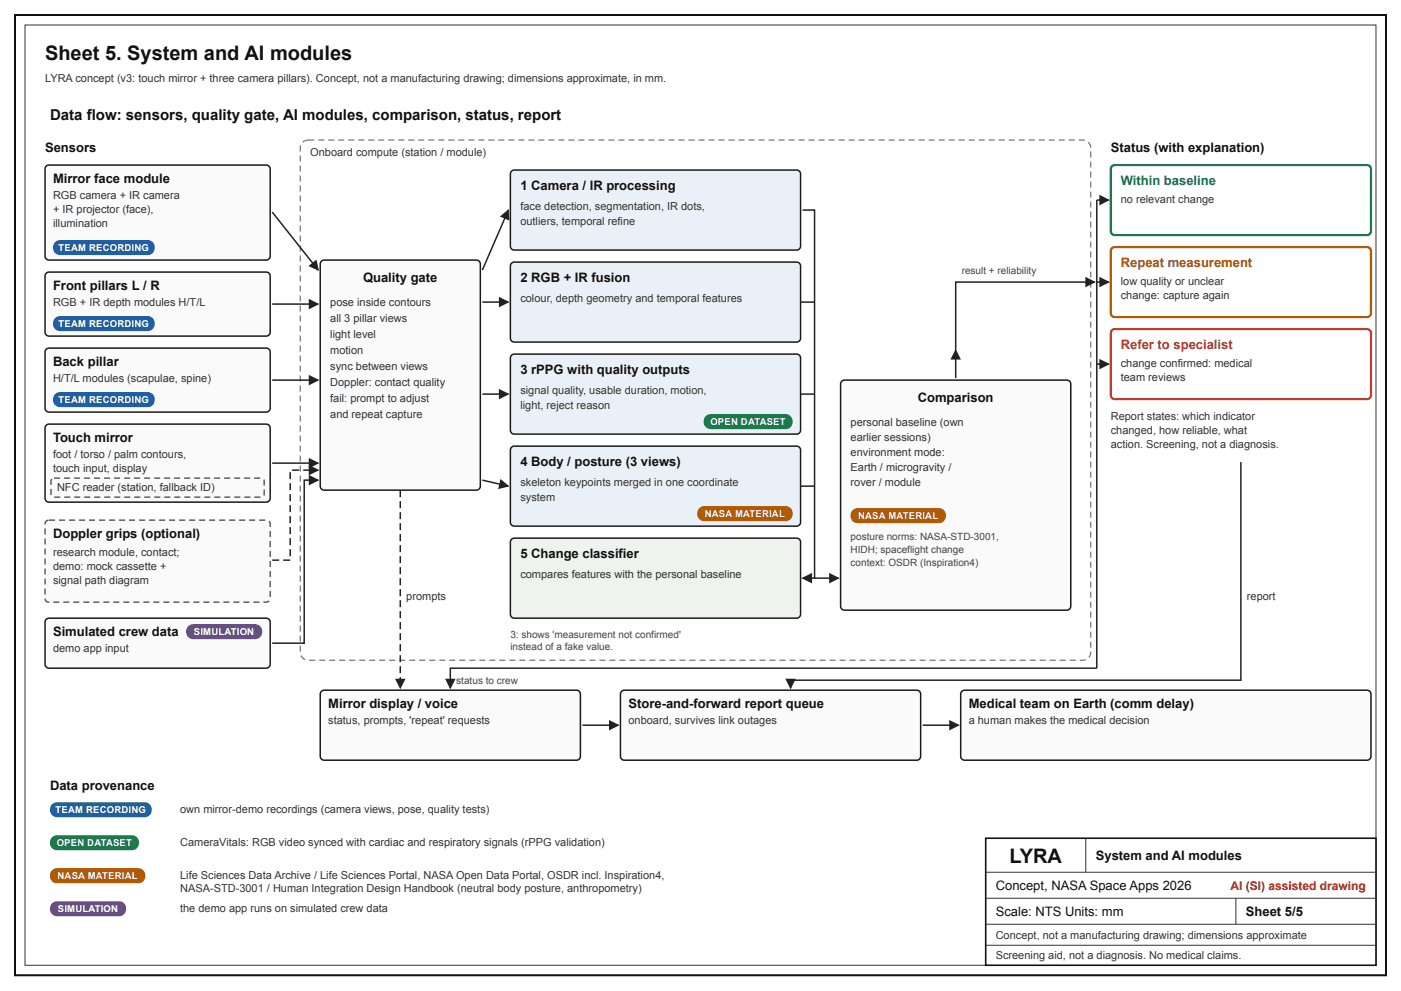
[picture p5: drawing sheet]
<svg xmlns="http://www.w3.org/2000/svg" width="370mm" height="262mm" viewBox="0 0 370 262" stroke-linecap="round" stroke-linejoin="round" font-family="sans-serif">
<path d="M4 4h362.4v254h-362.4z" fill="none" stroke="#111" stroke-width=".53"/>
<path d="M6.6 6.6h357.2v248.7h-357.2z" fill="none" stroke="#333" stroke-width=".26"/>
<path d="M260.6 221.7h103.2v33.6h-103.2z" fill="#fff"/>
<path d="M260.6 221.7h103.2v33.6h-103.2z" fill="none" stroke="#111" stroke-width=".42"/>
<path d="M260.6 230.7h103.2M260.6 237.6h103.2M287.1 221.7v9M326.8 237.6v6.9M260.6 244.5h103.2M260.6 250h103.2" fill="none" stroke="#333" stroke-width=".26"/>
<path d="M84.1 36.9h1.6v.3h-1.6zM86.8 36.9h1.6v.3h-1.6zM89.4 36.9h1.6v.3h-1.6zM92.1 36.9h1.6v.3h-1.6zM94.7 36.9h1.6v.3h-1.6zM97.4 36.9h1.6v.3h-1.6zM100 36.9h1.6v.3h-1.6zM102.7 36.9h1.5v.3h-1.5zM105.3 36.9h1.6v.3h-1.6zM107.9 36.9h1.6v.3h-1.6zM110.6 36.9h1.6v.3h-1.6zM113.2 36.9h1.6v.3h-1.6zM115.9 36.9h1.6v.3h-1.6zM118.5 36.9h1.6v.3h-1.6zM121.2 36.9h1.6v.3h-1.6zM123.8 36.9h1.6v.3h-1.6zM126.5 36.9h1.6v.3h-1.6zM129.1 36.9h1.6v.3h-1.6zM131.8 36.9h1.5v.3h-1.5zM134.4 36.9h1.6v.3h-1.6zM137.1 36.9h1.5v.3h-1.5zM139.7 36.9h1.6v.3h-1.6zM142.3 36.9h1.6v.3h-1.6zM145 36.9h1.6v.3h-1.6zM147.6 36.9h1.6v.3h-1.6zM150.3 36.9h1.6v.3h-1.6zM152.9 36.9h1.6v.3h-1.6zM155.6 36.9h1.6v.3h-1.6zM158.2 36.9h1.6v.3h-1.6zM160.9 36.9h1.6v.3h-1.6zM163.5 36.9h1.6v.3h-1.6zM166.2 36.9h1.5v.3h-1.5zM168.8 36.9h1.6v.3h-1.6zM171.4 36.9h1.6v.3h-1.6zM174.1 36.9h1.6v.3h-1.6zM176.7 36.9h1.6v.3h-1.6zM179.4 36.9h1.6v.3h-1.6zM182 36.9h1.6v.3h-1.6zM184.7 36.9h1.6v.3h-1.6zM187.3 36.9h1.6v.3h-1.6zM190 36.9h1.6v.3h-1.6zM192.6 36.9h1.6v.3h-1.6zM195.3 36.9h1.5v.3h-1.5zM197.9 36.9h1.6v.3h-1.6zM200.6 36.9h1.5v.3h-1.5zM203.2 36.9h1.6v.3h-1.6zM205.8 36.9h1.6v.3h-1.6zM208.5 36.9h1.6v.3h-1.6zM211.1 36.9h1.6v.3h-1.6zM213.8 36.9h1.6v.3h-1.6zM216.4 36.9h1.6v.3h-1.6zM219.1 36.9h1.6v.3h-1.6zM221.7 36.9h1.6v.3h-1.6zM224.4 36.9h1.6v.3h-1.6zM227 36.9h1.6v.3h-1.6zM229.7 36.9h1.5v.3h-1.5zM232.3 36.9h1.6v.3h-1.6zM234.9 36.9h1.6v.3h-1.6zM237.6 36.9h1.6v.3h-1.6zM240.2 36.9h1.6v.3h-1.6zM242.9 36.9h1.6v.3h-1.6zM245.5 36.9h1.6v.3h-1.6zM248.2 36.9h1.6v.3h-1.6zM250.8 36.9h1.6v.3h-1.6zM253.5 36.9h1.6v.3h-1.6zM256.1 36.9h1.6v.3h-1.6zM258.8 36.9h1.5v.3h-1.5zM261.4 36.9h1.6v.3h-1.6zM264.1 36.9h1.5v.3h-1.5zM266.7 36.9h1.6v.3h-1.6zM269.3 36.9h1.6v.3h-1.6zM272 36.9h1.6v.3h-1.6zM274.6 36.9h1.6v.3h-1.6zM277.3 36.9h1.6v.3h-1.6zM279.9 36.9h1.6v.3h-1.6zM282.6 36.9h1.6v.3h-1.6zM285.2 36.9l1.6 .1v.2h-1.6zM287.8 37.5l.5 .7 .2 .8h-.2l-.2-.7-.5-.6zM288.3 40.1h.2v1.6h-.2zM288.3 42.7h.2v1.6h-.2zM288.3 45.4h.2v1.6h-.2zM288.3 48h.2v1.6h-.2zM288.3 50.7h.2v1.6h-.2zM288.3 53.3h.2v1.6h-.2zM288.3 56h.2v1.6h-.2zM288.3 58.6h.2v1.6h-.2zM288.3 61.3h.2v1.5h-.2zM288.3 63.9h.2v1.6h-.2zM288.3 66.5h.2v1.6h-.2zM288.3 69.2h.2v1.6h-.2zM288.3 71.8h.2v1.6h-.2zM288.3 74.5h.2v1.6h-.2zM288.3 77.1h.2v1.6h-.2zM288.3 79.8h.2v1.6h-.2zM288.3 82.4h.2v1.6h-.2zM288.3 85.1h.2v1.6h-.2zM288.3 87.7h.2v1.6h-.2zM288.3 90.4h.2v1.5h-.2zM288.3 93h.2v1.6h-.2zM288.3 95.7h.2v1.5h-.2zM288.3 98.3h.2v1.6h-.2zM288.3 100.9h.2v1.6h-.2zM288.3 103.6h.2v1.6h-.2zM288.3 106.2h.2v1.6h-.2zM288.3 108.9h.2v1.6h-.2zM288.3 111.5h.2v1.6h-.2zM288.3 114.2h.2v1.6h-.2zM288.3 116.8h.2v1.6h-.2zM288.3 119.5h.2v1.6h-.2zM288.3 122.1h.2v1.6h-.2zM288.3 124.8h.2v1.5h-.2zM288.3 127.4h.2v1.6h-.2zM288.3 130h.2v1.6h-.2zM288.3 132.7h.2v1.6h-.2zM288.3 135.3h.2v1.6h-.2zM288.3 138h.2v1.6h-.2zM288.3 140.6h.2v1.6h-.2zM288.3 143.3h.2v1.6h-.2zM288.3 145.9h.2v1.6h-.2zM288.3 148.6h.2v1.6h-.2zM288.3 151.2h.2v1.6h-.2zM288.3 153.9h.2v1.5h-.2zM288.3 156.5h.2v1.6h-.2zM288.3 159.2h.2v1.5h-.2zM288.3 161.8h.2v1.6h-.2zM288.3 164.4h.2v1.6h-.2zM288.3 167.1h.2v1.6h-.2zM288.3 169.7h.2v1.6h-.2zM288.3 172.4h.2v.5l-.5 1-.2-.1 .3-.6zM285.5 174.5l1.5-.1 .1 .2-1.6 .2zM282.8 174.5h1.6v.3h-1.6zM280.2 174.5h1.6v.3h-1.6zM277.5 174.5h1.6v.3h-1.6zM274.9 174.5h1.6v.3h-1.6zM272.2 174.5h1.6v.3h-1.6zM269.6 174.5h1.6v.3h-1.6zM267 174.5h1.5v.3h-1.5zM264.3 174.5h1.6v.3h-1.6zM261.7 174.5h1.6v.3h-1.6zM259 174.5h1.6v.3h-1.6zM256.4 174.5h1.6v.3h-1.6zM253.7 174.5h1.6v.3h-1.6zM251.1 174.5h1.6v.3h-1.6zM248.4 174.5h1.6v.3h-1.6zM245.8 174.5h1.6v.3h-1.6zM243.1 174.5h1.6v.3h-1.6zM240.5 174.5h1.6v.3h-1.6zM237.9 174.5h1.5v.3h-1.5zM235.2 174.5h1.6v.3h-1.6zM232.6 174.5h1.5v.3h-1.5zM229.9 174.5h1.6v.3h-1.6zM227.3 174.5h1.6v.3h-1.6zM224.6 174.5h1.6v.3h-1.6zM222 174.5h1.6v.3h-1.6zM219.3 174.5h1.6v.3h-1.6zM216.7 174.5h1.6v.3h-1.6zM214 174.5h1.6v.3h-1.6zM211.4 174.5h1.6v.3h-1.6zM208.7 174.5h1.6v.3h-1.6zM206.1 174.5h1.6v.3h-1.6zM203.5 174.5h1.5v.3h-1.5zM200.8 174.5h1.6v.3h-1.6zM198.2 174.5h1.6v.3h-1.6zM195.5 174.5h1.6v.3h-1.6zM192.9 174.5h1.6v.3h-1.6zM190.2 174.5h1.6v.3h-1.6zM187.6 174.5h1.6v.3h-1.6zM184.9 174.5h1.6v.3h-1.6zM182.3 174.5h1.6v.3h-1.6zM179.6 174.5h1.6v.3h-1.6zM177 174.5h1.6v.3h-1.6zM174.4 174.5h1.5v.3h-1.5zM171.7 174.5h1.6v.3h-1.6zM169.1 174.5h1.5v.3h-1.5zM166.4 174.5h1.6v.3h-1.6zM163.8 174.5h1.6v.3h-1.6zM161.1 174.5h1.6v.3h-1.6zM158.5 174.5h1.6v.3h-1.6zM155.8 174.5h1.6v.3h-1.6zM153.2 174.5h1.6v.3h-1.6zM150.5 174.5h1.6v.3h-1.6zM147.9 174.5h1.6v.3h-1.6zM145.2 174.5h1.6v.3h-1.6zM142.6 174.5h1.6v.3h-1.6zM140 174.5h1.5v.3h-1.5zM137.3 174.5h1.6v.3h-1.6zM134.7 174.5h1.6v.3h-1.6zM132 174.5h1.6v.3h-1.6zM129.4 174.5h1.6v.3h-1.6zM126.7 174.5h1.6v.3h-1.6zM124.1 174.5h1.6v.3h-1.6zM121.4 174.5h1.6v.3h-1.6zM118.8 174.5h1.6v.3h-1.6zM116.1 174.5h1.6v.3h-1.6zM113.5 174.5h1.6v.3h-1.6zM110.9 174.5h1.5v.3h-1.5zM108.2 174.5h1.6v.3h-1.6zM105.6 174.5h1.5v.3h-1.5zM102.9 174.5h1.6v.3h-1.6zM100.3 174.5h1.6v.3h-1.6zM97.6 174.5h1.6v.3h-1.6zM95 174.5h1.6v.3h-1.6zM92.3 174.5h1.6v.3h-1.6zM89.7 174.5h1.6v.3h-1.6zM87 174.5h1.6v.3h-1.6zM84.4 174.5h1.6v.3h-1.6zM81.7 174.5h1.6v.3h-1.6zM79.5 173.5l.2-.2 .4 .7 .7 .4-.1 .2-.8-.5zM79.2 170.8h.3v1.6h-.3zM79.2 168.1h.3v1.6h-.3zM79.2 165.5h.3v1.6h-.3zM79.2 162.8h.3v1.6h-.3zM79.2 160.2h.3v1.6h-.3zM79.2 157.5h.3v1.6h-.3zM79.2 154.9h.3v1.6h-.3zM79.2 152.3h.3v1.5h-.3zM79.2 149.6h.3v1.6h-.3zM79.2 147h.3v1.6h-.3zM79.2 144.3h.3v1.6h-.3zM79.2 141.7h.3v1.6h-.3zM79.2 139h.3v1.6h-.3zM79.2 136.4h.3v1.6h-.3zM79.2 133.7h.3v1.6h-.3zM79.2 131.1h.3v1.6h-.3zM79.2 128.4h.3v1.6h-.3zM79.2 125.8h.3v1.6h-.3zM79.2 123.2h.3v1.5h-.3zM79.2 120.5h.3v1.6h-.3zM79.2 117.9h.3v1.5h-.3zM79.2 115.2h.3v1.6h-.3zM79.2 112.6h.3v1.6h-.3zM79.2 109.9h.3v1.6h-.3zM79.2 107.3h.3v1.6h-.3zM79.2 104.6h.3v1.6h-.3zM79.2 102h.3v1.6h-.3zM79.2 99.3h.3v1.6h-.3zM79.2 96.7h.3v1.6h-.3zM79.2 94h.3v1.6h-.3zM79.2 91.4h.3v1.6h-.3zM79.2 88.8h.3v1.5h-.3zM79.2 86.1h.3v1.6h-.3zM79.2 83.5h.3v1.6h-.3zM79.2 80.8h.3v1.6h-.3zM79.2 78.2h.3v1.6h-.3zM79.2 75.5h.3v1.6h-.3zM79.2 72.9h.3v1.6h-.3zM79.2 70.2h.3v1.6h-.3zM79.2 67.6h.3v1.6h-.3zM79.2 64.9h.3v1.6h-.3zM79.2 62.3h.3v1.6h-.3zM79.2 59.7h.3v1.5h-.3zM79.2 57h.3v1.6h-.3zM79.2 54.4h.3v1.5h-.3zM79.2 51.7h.3v1.6h-.3zM79.2 49.1h.3v1.6h-.3zM79.2 46.4h.3v1.6h-.3zM79.2 43.8h.3v1.6h-.3zM79.2 41.1h.3v1.6h-.3zM79.4 38.5h.2l-.1 1.6h-.3zM80 37.5l.3-.3a4 4 0 0 1 2.8-.3v.3a3.8 3.8 0 0 0-2.7 .3l-.3 .2z" fill="#555"/>
<path d="M12.2 44l.8-.3h57.4a1.06 1.06 0 0 1 1 1v23a1.06 1.06 0 0 1-1 1.1h-57.4a1.06 1.06 0 0 1-1.1-1.1v-23z" fill="#fafafa"/>
<path d="M12.2 44l.8-.3h57.4a1.06 1.06 0 0 1 1 1v23a1.06 1.06 0 0 1-1 1.1h-57.4a1.06 1.06 0 0 1-1.1-1.1v-23z" fill="none" stroke="#1a1a1a" stroke-width=".4"/>
<path d="M14.6 64l.6-.4 .7-.1h23.2a1.99 1.99 0 0 1 1.8 2 1.99 1.99 0 0 1-1.8 2h-23.2a2 2 0 0 1-1.8-1.3 2 2 0 0 1 .5-2.2z" fill="#1f5fa8"/>
<path d="M12.2 72.3l.8-.3h57.4a1.06 1.06 0 0 1 1 1v14.8a1.06 1.06 0 0 1-1 1.1h-57.4a1.06 1.06 0 0 1-1.1-1.1v-14.8z" fill="#fafafa"/>
<path d="M12.2 72.3l.8-.3h57.4a1.06 1.06 0 0 1 1 1v14.8a1.06 1.06 0 0 1-1 1.1h-57.4a1.06 1.06 0 0 1-1.1-1.1v-14.8z" fill="none" stroke="#1a1a1a" stroke-width=".4"/>
<path d="M14.6 84.2l.6-.5 .7-.1h23.2a1.99 1.99 0 0 1 1.8 2 1.99 1.99 0 0 1-1.8 2h-23.2a2 2 0 0 1-1.8-1.3 2 2 0 0 1 .5-2.1z" fill="#1f5fa8"/>
<path d="M12.2 92.4l.8-.3h57.4a1.06 1.06 0 0 1 1 1v14.8a1.06 1.06 0 0 1-1 1.1h-57.4a1.06 1.06 0 0 1-1.1-1.1v-14.8z" fill="#fafafa"/>
<path d="M12.2 92.4l.8-.3h57.4a1.06 1.06 0 0 1 1 1v14.8a1.06 1.06 0 0 1-1 1.1h-57.4a1.06 1.06 0 0 1-1.1-1.1v-14.8z" fill="none" stroke="#1a1a1a" stroke-width=".4"/>
<path d="M14.6 104.3l.6-.4 .7-.2h23.2a1.99 1.99 0 0 1 1.8 2 1.99 1.99 0 0 1-1.8 2h-23.2a2 2 0 0 1-1.8-1.3 2 2 0 0 1 .5-2.1z" fill="#1f5fa8"/>
<path d="M12.2 112.5l.8-.3h57.4a1.06 1.06 0 0 1 1 1v18.6a1.06 1.06 0 0 1-1 1h-57.4a1.06 1.06 0 0 1-1.1-1v-18.6z" fill="#fafafa"/>
<path d="M12.2 112.5l.8-.3h57.4a1.06 1.06 0 0 1 1 1v18.6a1.06 1.06 0 0 1-1 1h-57.4a1.06 1.06 0 0 1-1.1-1v-18.6z" fill="none" stroke="#1a1a1a" stroke-width=".4"/>
<path d="M13.7 126.7l.6-.2h54.8a.79 .79 0 0 1 .7 .8v3.4a.79 .79 0 0 1-.7 .8h-54.8a.79 .79 0 0 1-.8-.8v-3.4z" fill="#fafafa"/>
<path d="M16.9 126.3h1.6v.4h-1.6zM19.6 126.3h1.6v.4h-1.6zM22.2 126.3h1.6v.4h-1.6zM24.9 126.3h1.6v.4h-1.6zM27.5 126.3h1.6v.4h-1.6zM30.2 126.3h1.5v.4h-1.5zM32.8 126.3h1.6v.4h-1.6zM35.5 126.3h1.5v.4h-1.5zM38.1 126.3h1.6v.4h-1.6zM40.7 126.3h1.6v.4h-1.6zM43.4 126.3h1.6v.4h-1.6zM46 126.3h1.6v.4h-1.6zM48.7 126.3h1.6v.4h-1.6zM51.3 126.3h1.6v.4h-1.6zM54 126.3h1.6v.4h-1.6zM56.6 126.3h1.6v.4h-1.6zM59.3 126.3h1.6v.4h-1.6zM61.9 126.3h1.6v.4h-1.6zM64.6 126.3h1.5v.4h-1.5zM67.2 126.3h1.6v.4h-1.6zM69.6 127l.3-.2 .1 .1v1.5h-.3zM69.7 129.5h.3l-.1 1.6-.3-.1zM67.3 131.3h1.5v.4h-1.5zM64.6 131.3h1.6v.4h-1.6zM62 131.3h1.5v.4h-1.5zM59.3 131.3h1.6v.4h-1.6zM56.7 131.3h1.6v.4h-1.6zM54 131.3h1.6v.4h-1.6zM51.4 131.3h1.6v.4h-1.6zM48.7 131.3h1.6v.4h-1.6zM46.1 131.3h1.6v.4h-1.6zM43.4 131.3h1.6v.4h-1.6zM40.8 131.3h1.6v.4h-1.6zM38.1 131.3h1.6v.4h-1.6zM35.5 131.3h1.6v.4h-1.6zM32.9 131.3h1.5v.4h-1.5zM30.2 131.3h1.6v.4h-1.6zM27.6 131.3h1.6v.4h-1.6zM24.9 131.3h1.6v.4h-1.6zM22.3 131.3h1.6v.4h-1.6zM19.6 131.3h1.6v.4h-1.6zM17 131.3h1.6v.4h-1.6zM14.3 131.3h1.6v.4h-1.6zM13.3 129.3h.4v1.6h-.4zM13.6 126.6l.2 .2-.1 1.5h-.4a1.81 1.81 0 0 1 .3-1.7zM14.3 126.3h1.6v.4h-1.6z" fill="#555"/>
<path d="M12.2 137.9l.8-.3h57.4a1.06 1.06 0 0 1 1 1v19.6a1.06 1.06 0 0 1-1 1.1h-57.4a1.06 1.06 0 0 1-1.1-1.1v-19.6z" fill="#fafafa"/>
<path d="M15.6 137.4h1.6v.4h-1.6zM18.3 137.4h1.5v.4h-1.5zM20.9 137.4h1.6v.4h-1.6zM23.5 137.4h1.6v.4h-1.6zM26.2 137.4h1.6v.4h-1.6zM28.8 137.4h1.6v.4h-1.6zM31.5 137.4h1.6v.4h-1.6zM34.1 137.4h1.6v.4h-1.6zM36.8 137.4h1.6v.4h-1.6zM39.4 137.4h1.6v.4h-1.6zM42.1 137.4h1.6v.4h-1.6zM44.7 137.4h1.6v.4h-1.6zM47.4 137.4h1.5v.4h-1.5zM50 137.4h1.6v.4h-1.6zM52.7 137.4h1.5v.4h-1.5zM55.3 137.4h1.6v.4h-1.6zM57.9 137.4h1.6v.4h-1.6zM60.6 137.4h1.6v.4h-1.6zM63.2 137.4h1.6v.4h-1.6zM65.9 137.4h1.6v.4h-1.6zM68.5 137.4h1.6v.4h-1.6zM71.2 137.7l.4 .7v1h-.3l-.1-1-.2-.4zM71.3 140.5h.3v1.5h-.3zM71.3 143.1h.3v1.6h-.3zM71.3 145.8h.3v1.5h-.3zM71.3 148.4h.3v1.6h-.3zM71.3 151h.3v1.6h-.3zM71.3 153.7h.3v1.6h-.3zM71.3 156.3h.3v1.6h-.3zM69.7 159.1h.9l.4-.3 .3 .3-.9 .4h-.7zM67 159.1h1.6v.4h-1.6zM64.4 159.1h1.5v.4h-1.5zM61.7 159.1h1.6v.4h-1.6zM59.1 159.1h1.6v.4h-1.6zM56.4 159.1h1.6v.4h-1.6zM53.8 159.1h1.6v.4h-1.6zM51.1 159.1h1.6v.4h-1.6zM48.5 159.1h1.6v.4h-1.6zM45.8 159.1h1.6v.4h-1.6zM43.2 159.1h1.6v.4h-1.6zM40.5 159.1h1.6v.4h-1.6zM37.9 159.1h1.6v.4h-1.6zM35.3 159.1h1.5v.4h-1.5zM32.6 159.1h1.6v.4h-1.6zM30 159.1h1.6v.4h-1.6zM27.3 159.1h1.6v.4h-1.6zM24.7 159.1h1.6v.4h-1.6zM22 159.1h1.6v.4h-1.6zM19.4 159.1h1.6v.4h-1.6zM16.7 159.1h1.6v.4h-1.6zM14.1 159.1h1.6v.4h-1.6zM11.7 158.3h.4a.79 .79 0 0 0 .9 .8v.4a1.11 1.11 0 0 1-1.3-1.2zM11.7 155.7h.4v1.6h-.4zM11.7 153h.4v1.6h-.4zM11.7 150.4h.4v1.6h-.4zM11.7 147.7h.4v1.6h-.4zM11.7 145.1h.4v1.6h-.4zM11.7 142.4h.4v1.6h-.4zM11.7 139.8h.4v1.6h-.4zM12.1 137.7l.7-.3 .1 .4a.8 .8 0 0 0-.8 .9l-.4-.1zM13 137.4h1.6v.4h-1.6z" fill="#555"/>
<path d="M12.2 163.8l.8-.3h57.4a1.06 1.06 0 0 1 1 1.1v11.1a1.06 1.06 0 0 1-1 1h-57.4a1.06 1.06 0 0 1-1.1-1v-11.1z" fill="#fafafa"/>
<path d="M12.2 163.8l.8-.3h57.4a1.06 1.06 0 0 1 1 1.1v11.1a1.06 1.06 0 0 1-1 1h-57.4a1.06 1.06 0 0 1-1.1-1v-11.1z" fill="none" stroke="#1a1a1a" stroke-width=".4"/>
<path d="M49.8 165.6l.6-.4 .7-.1h16.4a1.99 1.99 0 0 1 1.8 2 1.99 1.99 0 0 1-1.8 2h-16.4a2 2 0 0 1-1.8-1.3 2 2 0 0 1 .5-2.2z" fill="#6a3d9a"/>
<path d="M85 69.1l.7-.3h40.2a1.06 1.06 0 0 1 1.1 1v58.8a1.06 1.06 0 0 1-1.1 1h-40.2a1.06 1.06 0 0 1-1-1v-58.8z" fill="#fafafa"/>
<path d="M85 69.1l.7-.3h40.2a1.06 1.06 0 0 1 1.1 1v58.8a1.06 1.06 0 0 1-1.1 1h-40.2a1.06 1.06 0 0 1-1-1v-58.8z" fill="none" stroke="#1a1a1a" stroke-width=".4"/>
<path d="M72 56.1l12.1 15.3" fill="none" stroke="#222" stroke-width=".4"/>
<path d="M81.5 70.3l2.2-1.7 .6 3.1z" fill="#222"/>
<path d="M72 80.4h12.1" fill="none" stroke="#222" stroke-width=".4"/>
<path d="M81.6 79l2.8 1.4-2.8 1.4z" fill="#222"/>
<path d="M72 100.5h12.1" fill="none" stroke="#222" stroke-width=".4"/>
<path d="M81.6 99.2l2.8 1.3-2.8 1.4z" fill="#222"/>
<path d="M72 122.5h12.1" fill="none" stroke="#222" stroke-width=".4"/>
<g fill="#222">
<path d="M81.6 121.1l2.8 1.4-2.8 1.4z"/>
<path d="M81.6 123l2.8 1.4-2.8 1.3z"/>
<path d="M72 148h1.8v.4h-1.8zM74.9 148h1.8v.4h-1.8zM76.5 145.3h.4v1.8h-.4zM76.5 142.3h.4v1.9h-.4zM76.5 139.4h.4v1.9h-.4zM76.5 136.5h.4v1.9h-.4zM76.5 133.6h.4v1.9h-.4zM76.5 130.7h.4v1.9h-.4zM76.5 127.8h.4v1.8h-.4zM76.5 124.9h.4v1.8h-.4zM77.3 124.2h1.8v.4h-1.8zM80.2 124.2h1.8v.4h-1.8zM83.1 124.2h1v.4h-1z"/>
</g>
<path d="M84.1 127h-3.7v43.1h-8.4" fill="none" stroke="#222" stroke-width=".4"/>
<path d="M81.6 125.6l2.8 1.4-2.8 1.4z" fill="#222"/>
<path d="M135.2 45.3l.8-.3h74.6a1.06 1.06 0 0 1 1.1 1v19.1a1.06 1.06 0 0 1-1.1 1h-74.6a1.06 1.06 0 0 1-1.1-1v-19.1z" fill="#eaf0f8"/>
<path d="M135.2 45.3l.8-.3h74.6a1.06 1.06 0 0 1 1.1 1v19.1a1.06 1.06 0 0 1-1.1 1h-74.6a1.06 1.06 0 0 1-1.1-1v-19.1z" fill="none" stroke="#1a1a1a" stroke-width=".4"/>
<path d="M135.2 69.6l.8-.3h74.6a1.06 1.06 0 0 1 1.1 1.1v19a1.06 1.06 0 0 1-1.1 1.1h-74.6a1.06 1.06 0 0 1-1.1-1.1v-19z" fill="#eaf0f8"/>
<path d="M135.2 69.6l.8-.3h74.6a1.06 1.06 0 0 1 1.1 1.1v19a1.06 1.06 0 0 1-1.1 1.1h-74.6a1.06 1.06 0 0 1-1.1-1.1v-19z" fill="none" stroke="#1a1a1a" stroke-width=".4"/>
<path d="M135.2 94l.8-.3h74.6a1.06 1.06 0 0 1 1.1 1v19.1a1.06 1.06 0 0 1-1.1 1h-74.6a1.06 1.06 0 0 1-1.1-1v-19.1z" fill="#eaf0f8"/>
<path d="M135.2 94l.8-.3h74.6a1.06 1.06 0 0 1 1.1 1v19.1a1.06 1.06 0 0 1-1.1 1h-74.6a1.06 1.06 0 0 1-1.1-1v-19.1z" fill="none" stroke="#1a1a1a" stroke-width=".4"/>
<path d="M186.6 110.1l.6-.4 .7-.2h19.8a1.99 1.99 0 0 1 1.9 2 1.99 1.99 0 0 1-1.9 2h-19.8a2 2 0 0 1-1.8-1.3 2 2 0 0 1 .5-2.1z" fill="#1a7a4a"/>
<path d="M135.2 118.3l.8-.3h74.6a1.06 1.06 0 0 1 1.1 1.1v19a1.06 1.06 0 0 1-1.1 1.1h-74.6a1.06 1.06 0 0 1-1.1-1.1v-19z" fill="#eaf0f8"/>
<path d="M135.2 118.3l.8-.3h74.6a1.06 1.06 0 0 1 1.1 1.1v19a1.06 1.06 0 0 1-1.1 1.1h-74.6a1.06 1.06 0 0 1-1.1-1.1v-19z" fill="none" stroke="#1a1a1a" stroke-width=".4"/>
<path d="M184.9 134.4l.6-.4 .7-.1h21.5a1.99 1.99 0 0 1 1.9 2 1.99 1.99 0 0 1-1.9 1.9h-21.5a2 2 0 0 1-1.8-1.2 2 2 0 0 1 .5-2.2z" fill="#b35900"/>
<path d="M135.2 142.7l.8-.4h74.6a1.06 1.06 0 0 1 1.1 1.1v19.1a1.06 1.06 0 0 1-1.1 1h-74.6a1.06 1.06 0 0 1-1.1-1v-19.1z" fill="#eef3ee"/>
<path d="M135.2 142.7l.8-.4h74.6a1.06 1.06 0 0 1 1.1 1.1v19.1a1.06 1.06 0 0 1-1.1 1h-74.6a1.06 1.06 0 0 1-1.1-1v-19.1z" fill="none" stroke="#1a1a1a" stroke-width=".4"/>
<path d="M134.4 55.6l-6.9 15.8" fill="none" stroke="#222" stroke-width=".4"/>
<path d="M132.1 57.3l2.4-2 .2 3.1z" fill="#222"/>
<path d="M127.5 79.9h6.9" fill="none" stroke="#222" stroke-width=".4"/>
<path d="M131.9 78.5l2.8 1.4-2.8 1.4z" fill="#222"/>
<path d="M127.5 104.2h6.9" fill="none" stroke="#222" stroke-width=".4"/>
<path d="M131.9 102.9l2.8 1.3-2.8 1.4z" fill="#222"/>
<path d="M127.5 127l6.9 1.6" fill="none" stroke="#222" stroke-width=".4"/>
<path d="M132.3 126.7l2.4 1.9-3 .8z" fill="#222"/>
<path d="M212.2 55.6h3.2v97.3h-3.2" fill="none" stroke="#222" stroke-width=".4"/>
<path d="M211.9 152.9l2.8-1.4v2.8z" fill="#222"/>
<path d="M211.7 79.9h3.7M211.7 104.2h3.7M211.7 128.6h3.7" fill="none" stroke="#222" stroke-width=".4"/>
<path d="M222.6 100.9l.7-.4h58.7a1.06 1.06 0 0 1 1.1 1.1v58.7a1.06 1.06 0 0 1-1.1 1.1h-58.7a1.06 1.06 0 0 1-1.1-1.1v-58.7z" fill="#fafafa"/>
<path d="M222.6 100.9l.7-.4h58.7a1.06 1.06 0 0 1 1.1 1.1v58.7a1.06 1.06 0 0 1-1.1 1.1h-58.7a1.06 1.06 0 0 1-1.1-1.1v-58.7z" fill="none" stroke="#1a1a1a" stroke-width=".4"/>
<path d="M225.4 135l.6-.5 .7-.1h21.5a1.99 1.99 0 0 1 1.9 2 1.99 1.99 0 0 1-1.9 2h-21.5a2 2 0 0 1-1.7-1.3 2 2 0 0 1 .4-2.1z" fill="#b35900"/>
<path d="M215.4 152.9h6.3" fill="none" stroke="#222" stroke-width=".4"/>
<path d="M219.2 151.5l2.8 1.4-2.8 1.4z" fill="#222"/>
<path d="M252.7 92.6v7.4" fill="none" stroke="#222" stroke-width=".4"/>
<path d="M252.7 92.3l1.4 2.8h-2.8z" fill="#222"/>
<path d="M294 44l.7-.3h66.7a1.06 1.06 0 0 1 1.1 1v16.4a1.06 1.06 0 0 1-1.1 1.1h-66.7a1.06 1.06 0 0 1-1-1.1v-16.4z" fill="#fff"/>
<path d="M294 44l.7-.3h66.7a1.06 1.06 0 0 1 1.1 1v16.4a1.06 1.06 0 0 1-1.1 1.1h-66.7a1.06 1.06 0 0 1-1-1.1v-16.4z" fill="none" stroke="#1a7a4a" stroke-width=".58"/>
<path d="M294 65.7l.7-.3h66.7a1.06 1.06 0 0 1 1.1 1v16.4a1.06 1.06 0 0 1-1.1 1.1h-66.7a1.06 1.06 0 0 1-1-1.1v-16.4z" fill="#fff"/>
<path d="M294 65.7l.7-.3h66.7a1.06 1.06 0 0 1 1.1 1v16.4a1.06 1.06 0 0 1-1.1 1.1h-66.7a1.06 1.06 0 0 1-1-1.1v-16.4z" fill="none" stroke="#b35900" stroke-width=".58"/>
<path d="M294 87.4l.7-.4h66.7a1.06 1.06 0 0 1 1.1 1.1v16.4a1.06 1.06 0 0 1-1.1 1.1h-66.7a1.06 1.06 0 0 1-1-1.1v-16.4z" fill="#fff"/>
<path d="M294 87.4l.7-.4h66.7a1.06 1.06 0 0 1 1.1 1.1v16.4a1.06 1.06 0 0 1-1.1 1.1h-66.7a1.06 1.06 0 0 1-1-1.1v-16.4z" fill="none" stroke="#c0392b" stroke-width=".58"/>
<path d="M289.5 74.6h-36.8v18" fill="none" stroke="#222" stroke-width=".4"/>
<path d="M287 73.2l2.7 1.4-2.7 1.4z" fill="#222"/>
<path d="M293.2 52.9h-3.2v123.8" fill="none" stroke="#222" stroke-width=".4"/>
<path d="M290.7 51.5l2.7 1.4-2.7 1.4z" fill="#222"/>
<path d="M290 74.6h3.2" fill="none" stroke="#222" stroke-width=".4"/>
<path d="M290.7 73.2l2.7 1.4-2.7 1.4z" fill="#222"/>
<path d="M290 96.3h3.2" fill="none" stroke="#222" stroke-width=".4"/>
<path d="M290.7 94.9l2.7 1.4-2.7 1.4z" fill="#222"/>
<path d="M85 182.9l.7-.3h66.7a1.06 1.06 0 0 1 1.1 1v16.4a1.06 1.06 0 0 1-1.1 1.1h-66.7a1.06 1.06 0 0 1-1-1.1v-16.4z" fill="#fafafa"/>
<path d="M85 182.9l.7-.3h66.7a1.06 1.06 0 0 1 1.1 1v16.4a1.06 1.06 0 0 1-1.1 1.1h-66.7a1.06 1.06 0 0 1-1-1.1v-16.4z" fill="none" stroke="#1a1a1a" stroke-width=".4"/>
<path d="M164.4 182.9l.7-.3h77.3a1.06 1.06 0 0 1 1 1v16.4a1.06 1.06 0 0 1-1 1.1h-77.3a1.06 1.06 0 0 1-1.1-1.1v-16.4z" fill="#fafafa"/>
<path d="M164.4 182.9l.7-.3h77.3a1.06 1.06 0 0 1 1 1v16.4a1.06 1.06 0 0 1-1 1.1h-77.3a1.06 1.06 0 0 1-1.1-1.1v-16.4z" fill="none" stroke="#1a1a1a" stroke-width=".4"/>
<path d="M254.3 182.9l.8-.3h106.3a1.06 1.06 0 0 1 1.1 1v16.4a1.06 1.06 0 0 1-1.1 1.1h-106.3a1.06 1.06 0 0 1-1.1-1.1v-16.4z" fill="#fafafa"/>
<path d="M254.3 182.9l.8-.3h106.3a1.06 1.06 0 0 1 1.1 1v16.4a1.06 1.06 0 0 1-1.1 1.1h-106.3a1.06 1.06 0 0 1-1.1-1.1v-16.4z" fill="none" stroke="#1a1a1a" stroke-width=".4"/>
<path d="M328.1 122.2v57.7h-119.1v2.1" fill="none" stroke="#222" stroke-width=".4"/>
<g fill="#222">
<path d="M207.6 179.5h2.8l-1.4 2.8z"/>
<path d="M104.4 179.5h2.8l-1.4 2.8z"/>
<path d="M105.6 129.6h.4v1.9h-.4zM105.6 132.6h.4v1.8h-.4zM105.6 135.5h.4v1.8h-.4zM105.6 138.4h.4v1.8h-.4zM105.6 141.3h.4v1.8h-.4zM105.6 144.2h.4v1.8h-.4zM105.6 147.1h.4v1.9h-.4zM105.6 150h.4v1.9h-.4zM105.6 152.9h.4v1.9h-.4zM105.6 155.8h.4v1.9h-.4zM105.6 158.7h.4v1.9h-.4zM105.6 161.7h.4v1.8h-.4zM105.6 164.6h.4v1.8h-.4zM105.6 167.5h.4v1.8h-.4zM105.6 170.4h.4v1.8h-.4zM105.6 173.3h.4v1.9h-.4zM105.6 176.2h.4v1.9h-.4zM105.6 179.1h.4v1.9h-.4z"/>
</g>
<path d="M154 191.8h9.5" fill="none" stroke="#222" stroke-width=".4"/>
<path d="M161 190.4l2.8 1.4-2.8 1.4z" fill="#222"/>
<path d="M243.9 191.8h9.6" fill="none" stroke="#222" stroke-width=".4"/>
<path d="M251 190.4l2.7 1.4-2.7 1.4z" fill="#222"/>
<path d="M290 176.7h-170.9v5.3" fill="none" stroke="#222" stroke-width=".4"/>
<path d="M117.7 179.5h2.8l-1.4 2.8z" fill="#222"/>
<path d="M13.8 212.7l.6-.4 .7-.1h23.2a1.99 1.99 0 0 1 1.8 2 1.99 1.99 0 0 1-1.8 2h-23.2a2 2 0 0 1-1.8-1.3 2 2 0 0 1 .5-2.2z" fill="#1f5fa8"/>
<path d="M13.8 221.5l.6-.4 .7-.2h19.8a1.99 1.99 0 0 1 1.8 2 1.99 1.99 0 0 1-1.8 2h-19.8a2 2 0 0 1-1.8-1.3 2 2 0 0 1 .5-2.1z" fill="#1a7a4a"/>
<path d="M13.8 230.2l.6-.4 .7-.1h21.5a1.99 1.99 0 0 1 1.8 1.9 1.99 1.99 0 0 1-1.8 2h-21.5a2 2 0 0 1-1.8-1.3 2 2 0 0 1 .5-2.1z" fill="#b35900"/>
<path d="M13.8 238.9l.6-.4 .7-.1h16.4a1.99 1.99 0 0 1 1.8 2 1.99 1.99 0 0 1-1.8 2h-16.4a2 2 0 0 1-1.8-1.3 2 2 0 0 1 .5-2.2z" fill="#6a3d9a"/>
<g font-size="5.3" fill="#111">
<text x="11.9" y="15.9">Sheet 5. System and AI modules</text>
<text x="266.9" y="228.3">LYRA</text>
</g>
<text font-size="4" fill="#111" x="13.2" y="31.8">Data flow: sensors, quality gate, AI modules, comparison, status, report</text>
<g font-size="3.4" fill="#111">
<text x="11.9" y="40.2">Sensors</text>
<text x="293.7" y="40.2">Status (with explanation)</text>
<text x="14" y="48.4">Mirror face module</text>
<text x="137.6" y="50.3">1 Camera / IR processing</text>
<text x="14" y="76.7">Front pillars L / R</text>
<text x="96" y="74.6">Quality gate</text>
<text x="137.6" y="74.6">2 RGB + IR fusion</text>
<text x="14" y="96.8">Back pillar</text>
<text x="137.6" y="99">3 rPPG with quality outputs</text>
<text x="242.6" y="106.4">Comparison</text>
<text x="14" y="116.9">Touch mirror</text>
<text x="137.6" y="123.3">4 Body / posture (3 views)</text>
<text x="14" y="142.3">Doppler grips (optional)</text>
<text x="137.6" y="147.6">5 Change classifier</text>
<text x="14" y="168.3">Simulated crew data</text>
<text x="86.8" y="187.3">Mirror display / voice</text>
<text x="166.2" y="187.3">Store-and-forward report queue</text>
<text x="256.1" y="187.3">Medical team on Earth (comm delay)</text>
<text x="13.2" y="209">Data provenance</text>
<text x="289.7" y="227.5">System and AI modules</text>
<text x="263.3" y="235.5">Concept, NASA Space Apps 2026</text>
<text x="263.3" y="242.4">Scale: NTS Units: mm</text>
<text x="329.4" y="242.4">Sheet 5/5</text>
</g>
<text font-size="3.4" fill="#1a7a4a" x="296.3" y="48.9">Within baseline</text>
<text font-size="3.4" fill="#b35900" x="296.3" y="70.6">Repeat measurement</text>
<text font-size="3.4" fill="#c0392b" x="296.3" y="92.3">Refer to specialist</text>
<text font-size="3.2" fill="#b00020" x="325.3" y="235.5">AI (SI) assisted drawing</text>
<g font-size="2.9" fill="#333">
<text x="11.9" y="21.7">LYRA concept (v3: touch mirror + three camera pillars). Concept, not a manufacturing drawing; dimensions approximate, in mm.</text>
<text x="82" y="41.3">Onboard compute (station / module)</text>
<text x="14" y="52.7">RGB camera + IR camera</text>
<text x="296.3" y="53.7">no relevant change</text>
<text x="14" y="56.4">+ IR projector (face),</text>
<text x="137.6" y="55.6">face detection, segmentation, IR dots,</text>
<text x="137.6" y="59.5">outliers, temporal refine</text>
<text x="14" y="60.1">illumination</text>
<text x="296.3" y="75.4">low quality or unclear</text>
<text x="14" y="81">RGB + IR depth modules H/T/L</text>
<text x="87.3" y="81">pose inside contours</text>
<text x="137.6" y="79.9">colour, depth geometry and temporal features</text>
<text x="296.3" y="79.1">change: capture again</text>
<text x="87.3" y="85.2">all 3 pillar views</text>
<text x="87.3" y="89.4">light level</text>
<text x="87.3" y="93.7">motion</text>
<text x="14" y="101.1">H/T/L modules (scapulae, spine)</text>
<text x="87.3" y="97.9">sync between views</text>
<text x="296.3" y="97.1">change confirmed: medical</text>
<text x="296.3" y="100.8">team reviews</text>
<text x="87.3" y="102.1">Doppler: contact quality</text>
<text x="87.3" y="106.4">fail: prompt to adjust</text>
<text x="137.6" y="104.2">signal quality, usable duration, motion,</text>
<text x="87.3" y="110.6">and repeat capture</text>
<text x="137.6" y="108.2">light, reject reason</text>
<text x="224.9" y="112.7">personal baseline (own</text>
<text x="293.7" y="111.1">Report states: which indicator</text>
<text x="224.9" y="116.7">earlier sessions)</text>
<text x="293.7" y="114.8">changed, how reliable, what</text>
<text x="293.7" y="118.5">action. Screening, not a diagnosis.</text>
<text x="14" y="121.2">foot / torso / palm contours,</text>
<text x="14" y="124.9">touch input, display</text>
<text x="224.9" y="120.6">environment mode:</text>
<text x="224.9" y="124.6">Earth / microgravity /</text>
<text x="15.1" y="129.9">NFC reader (station, fallback ID)</text>
<text x="137.6" y="128.6">skeleton keypoints merged in one coordinate</text>
<text x="224.9" y="128.6">rover / module</text>
<text x="137.6" y="132.6">system</text>
<text x="14" y="147.1">research module, contact;</text>
<text x="14" y="150.8">demo: mock cassette +</text>
<text x="14" y="154.5">signal path diagram</text>
<text x="137.6" y="152.9">compares features with the personal baseline</text>
<text x="107.4" y="158.7">prompts</text>
<text x="329.7" y="158.7">report</text>
<text x="14" y="172.5">demo app input</text>
<text x="86.8" y="191.6">status, prompts, 'repeat' requests</text>
<text x="166.2" y="191.6">onboard, survives link outages</text>
<text x="256.1" y="191.6">a human makes the medical decision</text>
<text x="47.6" y="215.1">own mirror-demo recordings (camera views, pose, quality tests)</text>
<text x="47.6" y="223.8">CameraVitals: RGB video synced with cardiac and respiratory signals (rPPG validation)</text>
<text x="47.6" y="232.6">Life Sciences Data Archive / Life Sciences Portal, NASA Open Data Portal, OSDR incl. Inspiration4,</text>
<text x="47.6" y="236">NASA-STD-3001 / Human Integration Design Handbook (neutral body posture, anthropometry)</text>
<text x="47.6" y="241.3">the demo app runs on simulated crew data</text>
<text x="263.3" y="248.4">Concept, not a manufacturing drawing; dimensions approximate</text>
<text x="263.3" y="253.7">Screening aid, not a diagnosis. No medical claims.</text>
</g>
<g font-size="2.6" fill="#444">
<text x="254.3" y="72.5">result + reliability</text>
<text x="224.9" y="142.9">posture norms: NASA-STD-3001,</text>
<text x="224.9" y="146.3">HIDH; spaceflight change</text>
<text x="224.9" y="149.8">context: OSDR (Inspiration4)</text>
<text x="134.9" y="168.8">3: shows 'measurement not confirmed'</text>
<text x="134.9" y="172">instead of a fake value.</text>
<text x="120.6" y="181">status to crew</text>
</g>
<g font-size="2.5" fill="#fff">
<text x="15.5" y="66.4">TEAM RECORDING</text>
<text x="15.5" y="86.5">TEAM RECORDING</text>
<text x="15.5" y="106.6">TEAM RECORDING</text>
<text x="187.8" y="112.4">OPEN DATASET</text>
<text x="186.3" y="136.8">NASA MATERIAL</text>
<text x="226.9" y="137.3">NASA MATERIAL</text>
<text x="51.3" y="168">SIMULATION</text>
<text x="14.7" y="215.1">TEAM RECORDING</text>
<text x="15" y="223.8">OPEN DATASET</text>
<text x="15.2" y="232.6">NASA MATERIAL</text>
<text x="15.3" y="241.3">SIMULATION</text>
</g>
</svg>
